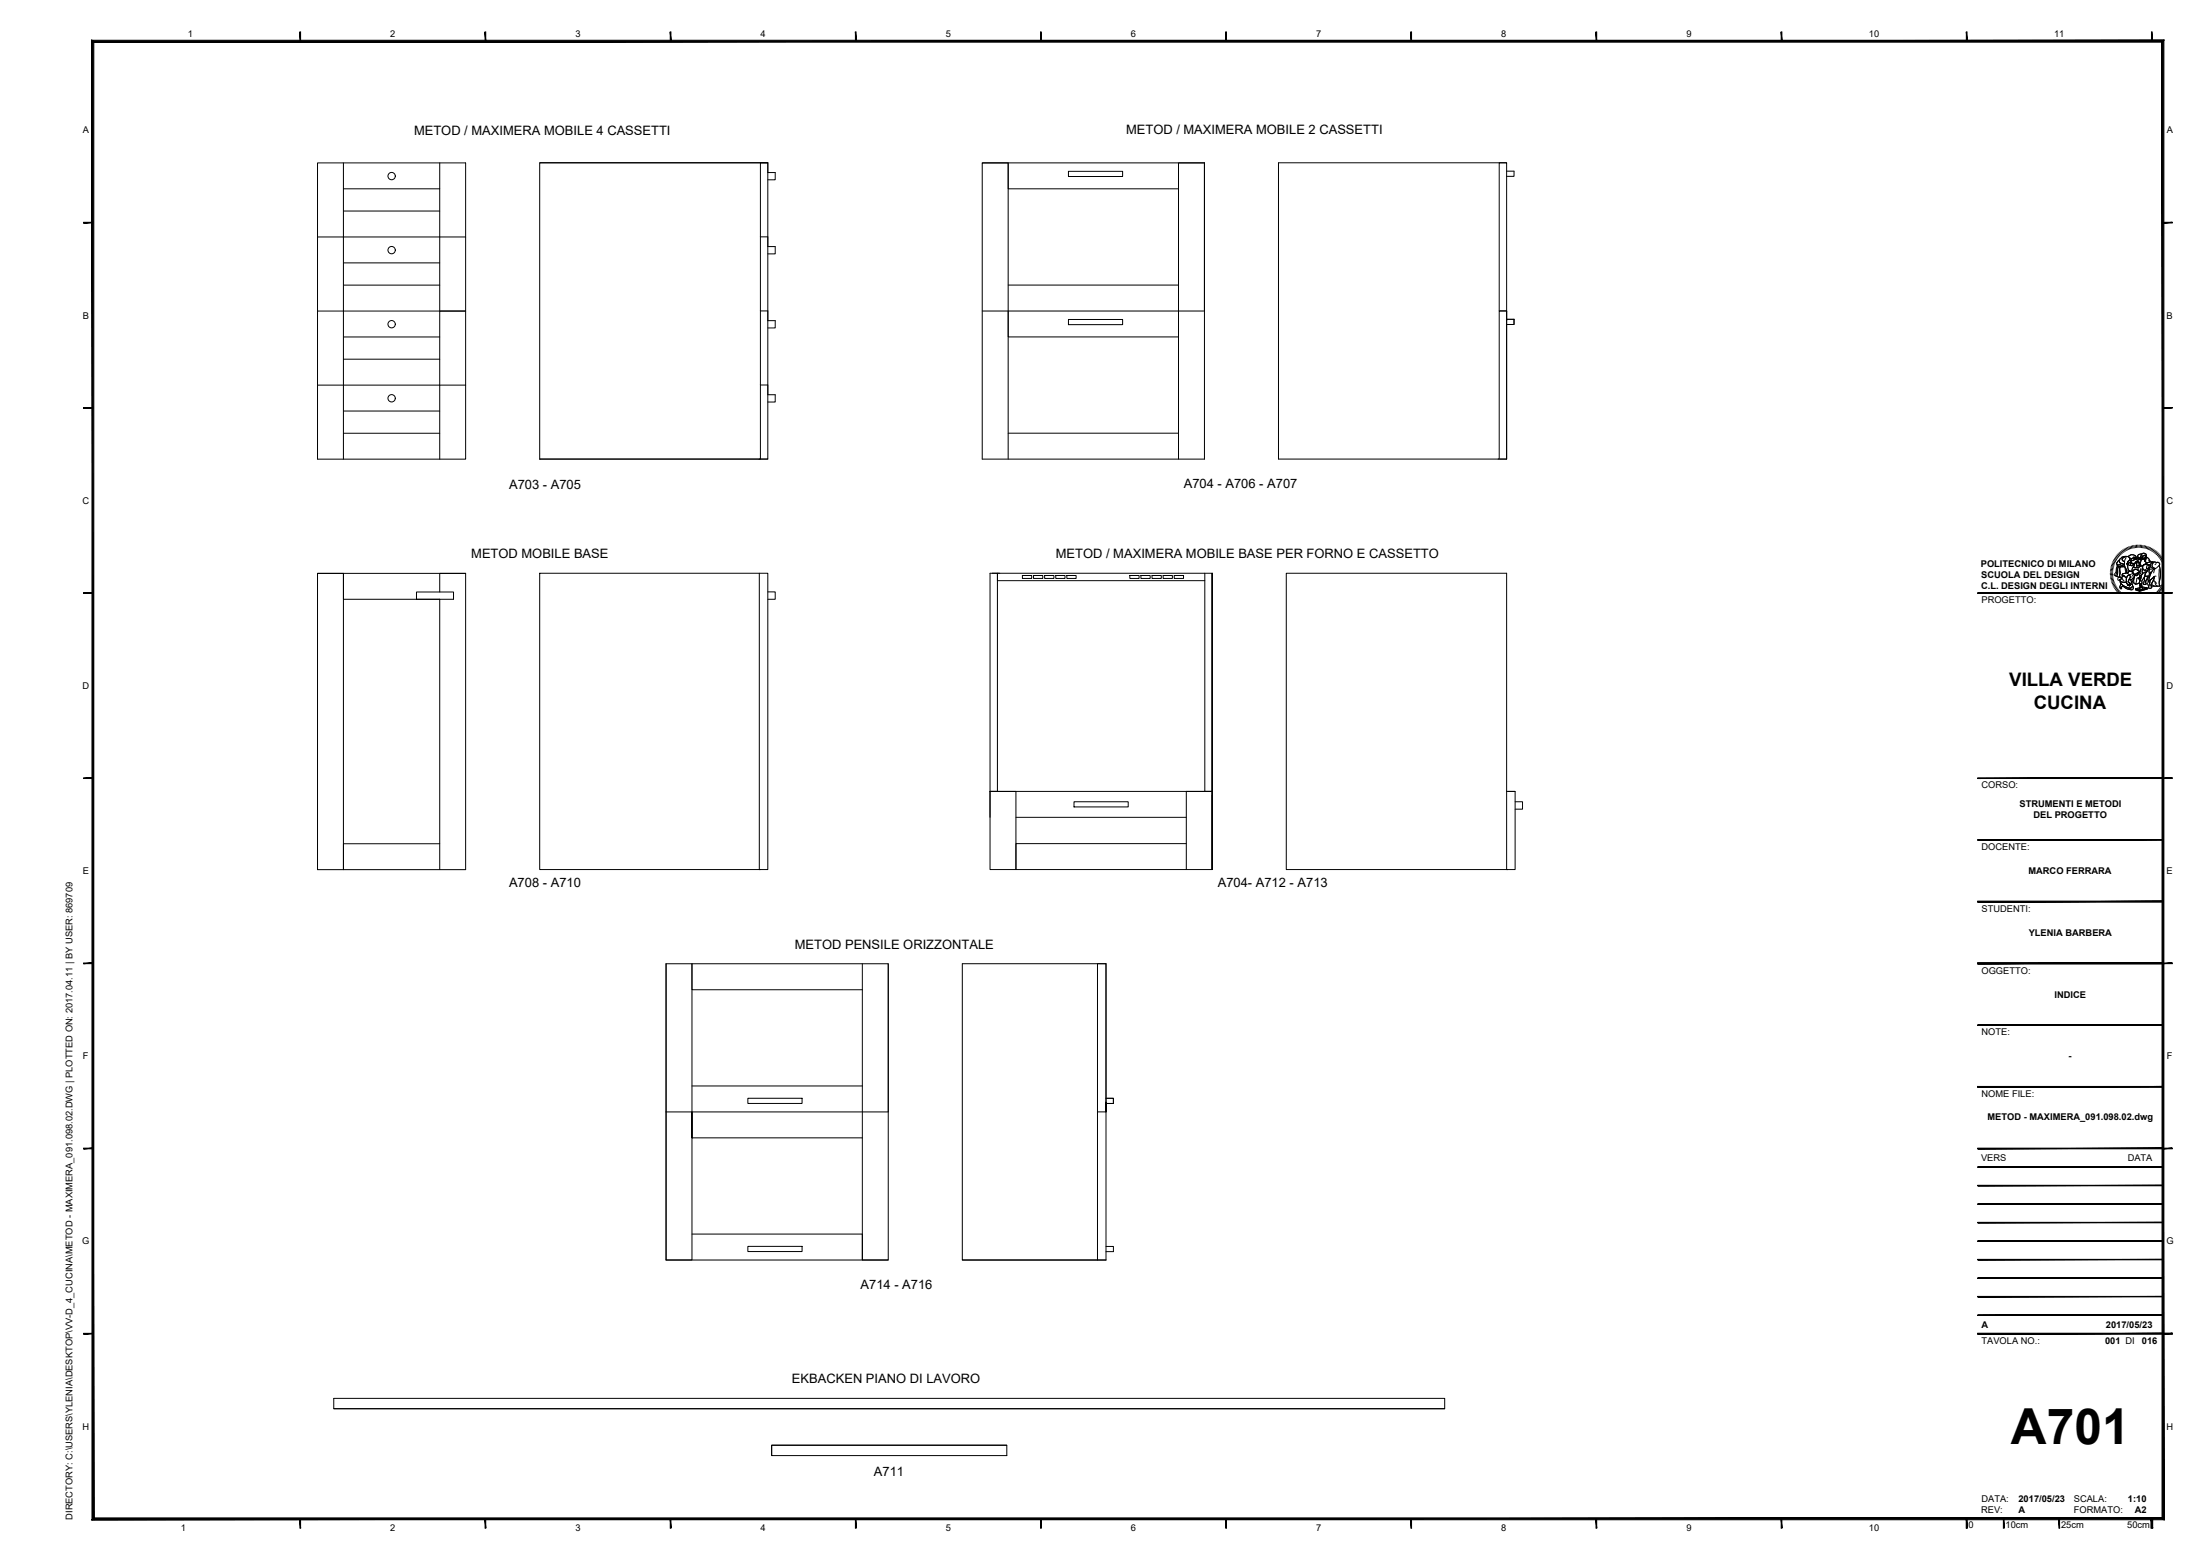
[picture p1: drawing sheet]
<svg xmlns="http://www.w3.org/2000/svg" width="594mm" height="420mm" viewBox="0 0 594 420" stroke-linecap="round" stroke-linejoin="round" font-family="sans-serif">
<!-- layer: A-FURN -->
<g fill="none" stroke="#000" stroke-width=".27">
<path d="M85.7 44h40v80h-40zM92.7 51h26M92.7 57h26M92.7 44v80M118.7 44v40M145.7 44h61.6v80h-61.6M207.3 44h-2v80h-.3M207.3 44v2.6h2v1.9h-2M207.3 44h-61.6v80M265.2 44h60v80M272.2 44v7h46M288.5 46.3h14.6v1.4h-14.6z"/>
<path d="M325.2 44h-7v80M406.8 46.2h2v1.4h-2M406.8 44h-61.6v80h61.6v-40M85.7 64h40M92.7 71h26M92.7 77h26M205.3 64h2v2.6h2v2h-2M272.2 77h46M85.7 84h40h-7v40M92.7 91h26M92.7 97h26M205.3 84h2v2.6h2v2h-2"/>
<path d="M265.2 84h60M272.2 84v7h46M288.5 86.3h14.6v1.4h-14.6zM404.8 84v-40h2v40M405 84h1.8v2.6M406.8 84h-2v40h-.3M406.8 86.2h2v1.4h-2M406.8 84v40h-1.8M85.7 104h40M92.7 111h26M92.7 117h26M205.3 104h2v2.6h2v2h-2"/>
<path d="M272.2 117h46M145.7 124h61.6M272.2 124v-80h-7v80h60M85.7 154.8h40v80h-40zM85.7 154.8h7v80v-7h26M92.7 154.8v7h26v73M112.5 159.9h10v1.9h-10zM125.7 154.8h-7v5.1M145.7 154.8h61.6v80h-61.6zM205 154.8v80h.3M207.3 159.8h2v2h-2M267.3 154.8h60v80v-80v80h-60z"/>
<path d="M267.9 154.8h2M276.1 155.4h2.5v.8h-2.5zM279.1 155.4h2.5v.8h-2.5zM282.1 155.4h2.5v.8h-2.5zM285.1 155.4h2.5v.8h-2.5zM288.1 155.4h2.5v.8h-2.5zM305.1 155.4h2.5v.8h-2.5zM308.1 155.4h2.5v.8h-2.5zM311.1 155.4h2.5v.8h-2.5zM314.1 155.4h2.5v.8h-2.5zM317.1 155.4h2.5v.8h-2.5zM325.3 156.8h-56v-2v58.9h-2"/>
<path d="M325.3 154.8v58.9h2h-60M327.3 154.8v80M267.3 213.7h7v21.1v-7h46M267.3 213.7v7M290 216.5h14.7v1.4h-14.7zM320.3 213.7v21.1M406.8 213.7h2.3v21.1h-61.8v-80h59.5v80h.3M407.1 213.7h2M409.1 216.5h2v2h-2M274.3 220.7h46M179.9 260.2v80h60M179.9 260.3v79.9h7v-40v7h46"/>
<path d="M179.9 260.2h60v40h-60M232.9 267.3h-46v-7.1v40M239.9 260.2v80h-7v-79.9M259.9 260.2h38.8v80h-38.8zM296.7 260.2h-.3v80M296.9 260.2h1.8v40v-2.6M186.9 293.2h46M201.9 296.6h14.7v1.4h-14.7zM298.7 296.6h2v1.4h-2M296.4 300.2h2.3M186.9 333.2h46v7M201.9 336.6h14.7v1.4h-14.7z"/>
<path d="M298.7 336.6h2v1.4h-2M259.9 340.2h38.8M90.1 380.4h300v-2.8h-300v2.8h300M208.4 390.2h63.5v2.8h-63.5zM271.9 390.2h-63.5v2.8"/>
<circle cx="105.8" cy="47.5" r=".99"/>
<circle cx="105.8" cy="67.5" r=".99"/>
<circle cx="105.8" cy="87.5" r=".99"/>
<circle cx="105.8" cy="107.5" r=".99"/>
</g>
<!-- layer: G-ANNO-LOGO -->
<g fill="none" stroke="#000" stroke-width=".27">
<path d="M569.8 154.8h.7M569.8 154.4l.7 .1M569.9 154.1h.7M569.9 153.7l.7 .1M570 153.4l.6 .1M570 153l.7 .2M570.1 152.7l.7 .2M570.2 152.4l.7 .2M570.4 152l.6 .3M570.5 151.7l.6 .3M570.5 155.1l-.7 .1M570.5 155.5h-.6"/>
<path d="M570.6 155.8l-.7 .1M570.6 156.1l-.6 .1M570.7 151.4l.6 .3M570.7 156.4l-.7 .2M570.8 156.7l-.7 .2M570.8 151l.6 .4M570.9 157l-.7 .3M571 157.3l-.6 .3M571 150.7l.6 .4M571.1 157.7l-.6 .2M571.2 150.4l.6 .4M571.3 157.9l-.7 .3"/>
<path d="M571.4 158.2l-.6 .4M571.4 150.1l.6 .5M571.6 158.5l-.6 .4M571.7 149.9l.5 .4M571.7 152.5h.7a.84 .84 0 0 0 1.3-.1l.1 .6h-1a.78 .78 0 0 1-1.1-.5zM571.8 152.4v.5M571.8 158.8l-.6 .4M571.9 149.6l.5 .5M571.9 152.9l-.3 .6-.1 1.4-.3 .6 .4 .1M571.9 159l-.5 .5M572 151.5l.3-.3v.3a.83 .83 0 0 0 1 .8l.3 .1-.5 .3-1-.1a.51 .51 0 0 1-.5-.5 .51 .51 0 0 1 .3-.5zM572.1 149.4l.5 .4"/>
<path d="M572.1 159.3l-.5 .4M572.2 153l-.3 .4-.1 1.4-.2 .8 .7 .2M572.2 153h.4l-.2 .5 .1 1.2-.1 1-.2 .1a.44 .44 0 0 1-.5-.1 .44 .44 0 0 1 .1-.6v-1.4zM572.3 151.2l-.5 .5a.44 .44 0 0 0-.2 .6 .44 .44 0 0 0 .5 .3l.6-.1a.59 .59 0 0 0 .9-.1l-.4-.1a.75 .75 0 0 1-.9-.8l.1-.5 .6-.5 .8-.3a.82 .82 0 0 1 1 .2 .82 .82 0 0 1 0 1.1 .91 .91 0 0 0-.2 1.4 1.01 1.01 0 0 0 .7 1.3l-.5 .2M572.4 159.5l-.5 .5M572.4 149.1l.5 .5M572.4 156.6a1.22 1.22 0 0 0 1.8 .5M572.5 150.9l.6-.5 1.3-.1a.99 .99 0 0 0-1.3 1l.6 .3v.8l-.6-.2a.67 .67 0 0 1-.8-.7zM572.5 156.9l.6 .3 1.1-.1 .4 .7-.1 .3 .3-.2 .2 .3-.1-.5 .3 .4-.1-.4 .4 .1-.8-.7 .3-.7 .4 .1 .3 1a.88 .88 0 0 1-.2 1.2 .88 .88 0 0 1-1.2-.1l-1.6-1zM572.5 156.9l.1 .6 .8 .6 1.9 .9M572.6 159.8l-.5 .5M572.6 153h1.2l.5 1.2v.4l-.4 .2a.61 .61 0 0 0-.8 .7l.2 .1-.4 .4a.56 .56 0 0 1-.5-.8v-1.7z"/>
<path d="M572.6 153l-.2 .7v2.1M572.7 148.9l.4 .5M572.7 157.6l1.6 1a1.02 1.02 0 0 0 1.6-.4 .66 .66 0 0 1 0 .9 .66 .66 0 0 1-.9 .1l-1.3-.6a.44 .44 0 0 0-.5-.3 .44 .44 0 0 0-.4 .4v.3h-.2a.85 .85 0 0 1 0-1.2zM572.7 157.6l-.1 .2a.83 .83 0 0 0 0 1.2l.4-.2-.2-.1a.5 .5 0 0 1 .4-.4 .5 .5 0 0 1 .5 .3l.9 .5a1.25 1.25 0 0 0 1.4-.1l-.1-.8M572.9 156a.5 .5 0 0 0-.8-.1 .5 .5 0 0 0 .1 .8 .61 .61 0 0 1 .5-.4 .61 .61 0 0 1 .6 .4l.3 .2M573 148.7l.4 .5M573.1 155.7l.4-.3 .2 .2a.72 .72 0 0 1 .5 1v.5a1.19 1.19 0 0 1-1.8-.5l.6-.3-.1-.3zM573.1 155l1.2-.4 .3 .2 .2-.5 .5-.1 .6 .3 .3 .4a.84 .84 0 0 1-.2 1.3h-.1a.64 .64 0 0 1-.9 .2l.1-.2a.47 .47 0 0 0 0-.8 .47 .47 0 0 0-.7 .3l-.2 .4-.7-.7a.29 .29 0 0 1-.4 .1 .29 .29 0 0 1 0-.5zM573.2 148.5l.4 .5M573.3 150.6l.9-.3a.75 .75 0 0 1 .9 .5 .75 .75 0 0 1-.5 .9l-.3 .5 .2 .4a1.4 1.4 0 0 0 .6 1.5l.2 .2h-.5l-.1 .4a.31 .31 0 0 1-.4-.1 .31 .31 0 0 1 0-.4l-.6-1.4v-1.2a.57 .57 0 0 1-.6-.4 .57 .57 0 0 1 .2-.6zM573.4 155.3l.8 .8M573.5 155.4l-.5 .5v.4"/>
<path d="M573.5 148.3l.4 .5M573.7 153l-1.9-.1-.4 1.6-.5 .7 .2 .3M573.9 148.1l.3 .6M573.9 153.3l.2 1.4M574.1 150.6l-.3 .7-.1 1.2 .6 1.6a.31 .31 0 0 0-.1 .5 .31 .31 0 0 0 .5-.1l.1-.1M574.2 147.9l.3 .6M574.3 154.6l-.4 .2a.6 .6 0 0 0-.8 .7l.2 .1M574.4 150.3a.87 .87 0 0 0-1 .2 .87 .87 0 0 0-.1 .9l.4 .2M574.5 147.8l.3 .6M574.6 155.4a.47 .47 0 0 1 .7 .1 .47 .47 0 0 1-.2 .7l-.4 .9 .8 .7-.4-.1 .1 .4-.3-.4 .1 .5-.2-.3-.3 .2 .1-.3-.4-.5v-1.2zM574.6 155.4a.47 .47 0 0 1 .7 .1 .47 .47 0 0 1-.2 .7l-.4 .9 .8 .7-.4-.1 .1 .4-.3-.4 .1 .5-.2-.3-.3 .2 .1-.3-.4-.5v-1.1zM574.6 151.6l.4-.3 .6-.1-.1 .6-1.2 .5z"/>
<path d="M574.6 152.1l.8-.3 .3 .3-.4 .2 .2 .4a.61 .61 0 0 1-.9-.6zM574.7 152.1a.58 .58 0 0 0 .8 .6M574.8 150.3l.7-.5 1 .2a.3 .3 0 0 1 .3 .3 .3 .3 0 0 1-.4 .3l-.2-.2-.5 .4-.6-.1M574.8 147.6l.3 .7M574.9 150.1l.5-.3h.6l.7 .4a.23 .23 0 0 1 .1 .2 .23 .23 0 0 1-.2 .2l-.4-.2-.7 .5-.8-.5zM575.1 150.6l.6 .2 .6-.4 .3 .2-.2 .6-.4 .2-.5-.2-.5 .1zM575.2 147.5l.2 .7M575.3 154.2l.6 .3 .4 .6a.77 .77 0 0 1-.3 1.1M575.4 152.1l.8 .1-.2 .1a.37 .37 0 0 1-.3 .5 .37 .37 0 0 1-.4-.4zM575.4 156.5l.3 1a.79 .79 0 0 1 0 1 .79 .79 0 0 1-.8 .3M575.4 151.8l.3 .3M575.5 155.1l-.8 .2"/>
<path d="M575.5 151.6v.2l-1.1 .5M575.5 147.4l.2 .7M575.6 151.2l-.4 .5M575.7 154.8l.7 .5M575.8 152.1a.34 .34 0 0 0-.5 .3 .34 .34 0 0 0 .5 .4 .34 .34 0 0 0 .2-.5l.2-.1h-.6M575.8 155.2a.7 .7 0 0 1 .2 1 .7 .7 0 0 1-1 .2M575.9 154.4l.1-.4a.94 .94 0 0 1 1.3 0l.3 .3a.25 .25 0 0 1 .1 .3 .25 .25 0 0 1-.4 .1l-1 .4 .6 .4 .4-.3 .4-.8-.2-.4-1.1-.2-.5 .7-.2-.1 .2-1.1 .3-.3 .2 .3h1.1l.5-.4v-.3l.6 .1v.5a.61 .61 0 0 1-.2 1l.2 .7-.3 .5-.4 .1-.2 .6h-.4l.3 .2h.3l-.1 .4 .2-.3-.3 1.1a.98 .98 0 0 1-1.5-.1l-.4-.4 .4-.5 .2-1.1M575.9 154.2l.6-.5 .6 .1 .5 .4a.32 .32 0 0 1 .1 .4 .32 .32 0 0 1-.5 .1l-.3 .2a.5 .5 0 0 1-.5 .3 .5 .5 0 0 1-.4-.5zM575.9 147.3l.1 .7M575.9 157.1l.8 .6M576.1 151.1v.1M576.2 150.8l.1 .1"/>
<path d="M576.2 156.4v1M576.2 153a1.29 1.29 0 0 0-.5 1.4M576.2 147.3l.1 .6M576.2 150.8v.1M576.3 155.1l1.2-.4-.2 .5-.4 .2-.5-.1zM576.3 155.9l-.3 .9-.4 .5M576.4 155.2v.1M576.6 151l.7-.2a.28 .28 0 0 1 .2 .4 .28 .28 0 0 1-.4 0zM576.6 147.2l.1 .7M576.6 150.6l-.2 .6-.4 .2-.5-.2-.5 .1M576.7 159l2-.5 1.1 .3-2 .5zM576.7 159l1.1 .3v.3l-1.1-.3z"/>
<path d="M576.7 151.7h.8l.5 1a.22 .22 0 0 1-.1 .3 .22 .22 0 0 1-.3-.1 .22 .22 0 0 1 .1-.3l-.1-.7a.44 .44 0 0 0-.7-.1 .44 .44 0 0 0 0 .6l.2 .5a.41 .41 0 0 1-.5 .4 .41 .41 0 0 1-.4-.5zM576.9 151.8h.7l.1 .6a.63 .63 0 0 1 0 .6 .63 .63 0 0 1-.7 .2zM576.9 147.2l.1 .7M577 150.8v-.3a.53 .53 0 0 1 .8 .5l-.2 .1M577 156.2l-.3 1.5 1-.2M577 155.3h.1M577 150.6v-.1a.52 .52 0 0 1 .8 .5l-.2 .1-.2-.3h-.4zM577.1 154.9l.1 .1M577.1 155.2h.1M577.1 155h.1M577.2 152h.1M577.3 151.9l-.2 .2"/>
<path d="M577.3 147.2v.7M577.3 150.9a.44 .44 0 0 0-.7 .1h.2a.38 .38 0 0 0 .4 .3 .38 .38 0 0 0 .4-.3l-.2-.2v.2M577.4 153.3v.7M577.4 156l.3 .1 .1-.5a.23 .23 0 0 1 .2-.3 .23 .23 0 0 1 .2 .3l-.4 1.1 .1-.4h-.3zM577.5 154.7l-.2 .5a.52 .52 0 0 1-.9-.1M577.5 151.8l.2 .3-.1 .1M577.6 152v-.1a.43 .43 0 0 0-.7-.2 .43 .43 0 0 0 0 .7 .5 .5 0 0 1 0 .9 .5 .5 0 0 1-.7-.4l.4-1 .7-.3 .5 .5 .2 .8-.3 .1-.1-.3M577.6 147.2v.7M577.7 152.3l-.2 .1M577.7 152.1a.42 .42 0 0 1-.1 .6 .42 .42 0 0 1-.6-.1M577.7 153l-.3 .3h-.4M577.8 159.3l2-.5v.2l-2 .7z"/>
<path d="M577.8 159.3v.3M577.8 151l.1-.1a.98 .98 0 0 1 0 1.2M577.9 155.5h.1M577.9 156.1l-.1 .5 .2-.2M577.9 150.6l.1 .4M578 152.6l-.1-.5a.86 .86 0 0 0 0-1.2l-.5-.4a.45 .45 0 0 1-.1-.6 .45 .45 0 0 1 .5-.2 .27 .27 0 0 1 .5-.1 .27 .27 0 0 1-.1 .4v1.2l.2-.1v-.5a.42 .42 0 0 0 .3 .4 .42 .42 0 0 0 .5-.2l-.1 .8 .2-.2 .4 .6-1.1 .7M578 147.2l-.1 .7M578 155.9l-.1 .2-.1-.2M578 153.6l-.1 1.3M578 152.8l.5 .2M578.1 157.6l.2-.1 .1 1.1-.2-.6-.4 .7zM578.2 154.7l-.4 .3v.5"/>
<path d="M578.3 155.4l-.4 .1-.2 .6h-.4l.3 .2h.2M578.3 153.6l-.4 .9M578.3 147.2v.7M578.4 149.6l-.5 .1a.61 .61 0 0 0-.7 .7M578.4 149.5l.6-.1 .4 .2 .2 .3v.8l-.4 .9v-.8l.2-.4-.2-.5-.2 .2a.79 .79 0 0 0-.6 1l-.2 .1-.1-.9zM578.4 150.6l.3 .4 .5-.2M578.4 149.5l.7-.1 .5 .4v.9l-.4 .9 .2-1.3a.3 .3 0 0 0-.1-.4 .3 .3 0 0 0-.4 .2l-.3 .1-.2 .9-.2 .1-.1-.9zM578.6 152.8l.1-.1a1.52 1.52 0 0 1 2 .1l-.4 .9a.87 .87 0 0 1-.8 .5 .87 .87 0 0 1-.8-.5zM578.6 150.1l.6-.2 .2 .5-.2 .4a.4 .4 0 0 1-.5 .2 .4 .4 0 0 1-.3-.4zM578.6 150.4h.2M578.6 154.7l.9-.1-.7 1.6a1.53 1.53 0 0 0-.5 1.5l-.2-.1-.2 .6-.2-.9zM578.6 154.7l-.9 2.6 .2 .9-.1 .9 .4-1.1 .3 .9-.2-1.4-.4 .7"/>
<path d="M578.7 147.3l-.1 .6M578.7 150.8l.1 .1M578.7 153.7v.1a.64 .64 0 0 0-.1 .9l1-.1 .4-.6M578.7 150.4v.1M578.8 150.7v.1M579.1 147.3l-.2 .7M579.1 150.6h.2M579.1 155.7l.8-.1-.5 1.3 .2 .7-.2 .2-.6-.1zM579.1 150.6h.1M579.3 151.4l.4 .6M579.4 153.8v.1M579.4 147.4l-.2 .7"/>
<path d="M579.4 152.3a2.35 2.35 0 0 1 1.9-.5l-.7 .9zM579.5 154.6l-.7 1.6a1.32 1.32 0 0 0-.4 1.4l-.1 .1M579.5 153.8l-.3 .1M579.6 150.4a1.26 1.26 0 0 1 .9 1.1l.3 .2-.6 .1a.55 .55 0 0 1-.7 0 .55 .55 0 0 1-.1-.7zM579.6 150.4l.5 .4 .4 .6M579.6 154.1h-.1M579.7 147.5l-.1 .6M579.8 158.8v.2l-2 .7-1.1-.4v-.3l1.1 .3 2-.5a6.1 6.1 0 0 0-3.1 .2M579.9 155.6l-.5 1.5a.43 .43 0 0 1-.2 .7l-.4-.1 .3-2M580.1 147.6l-.2 .7M580.1 153.7h.3l-.1 .8a.65 .65 0 0 1-.4 1.1l-.8 .1 .3-1.1zM580.2 153.5l-.1 .3"/>
<path d="M580.2 152.5l.3 .1 .2 .3M580.2 151.3l.5 .4M580.3 155.6l-1.2 .1M580.3 156.9l-.1 .3 .3 .1M580.4 147.7l-.2 .7M580.4 153.7v1.3l-.3 .9a1.85 1.85 0 0 0-.1 2l.2 .3M580.6 156.7l1.1-1-.5 1.6a1.28 1.28 0 0 0-.2 1.4l-.1 .1a.45 .45 0 0 1-.7 0 .45 .45 0 0 1 .1-.7zM580.6 152.7a1.01 1.01 0 0 1 1.4-.9l.3 .1a.55 .55 0 0 1 .8 .2 .55 .55 0 0 1-.2 .8l-.3 .2a1.09 1.09 0 0 1-1.9-.2M580.7 152.9l-.5 .6a.7 .7 0 0 1-.5 .7 .7 .7 0 0 1-.8-.3 .76 .76 0 0 1 0-1.3l.5-.2a.33 .33 0 0 1 .4 .2 .33 .33 0 0 1-.2 .5l.1 .1a.24 .24 0 0 0 .1 .4 .24 .24 0 0 0 .3-.3l.2-.3-.1-.5-.6-.2-.7 .2-.4 .4 .1 .3M580.7 154.5v.5M580.7 147.9l-.3 .6M581.1 148l-.4 .6"/>
<path d="M581.1 153.6l-.9 .1M581.2 157.9l.6 .4M581.4 148.2l-.4 .6M581.4 151.7l-1.1 .1-.9 .5M581.6 156.6l.8 .9M581.6 153.6a6.5 6.5 0 0 0-1.4 3.5l1.5-1.4 .5-.1M581.6 151.7l.6 .2a.64 .64 0 0 1 .7 0 .64 .64 0 0 1 .2 .7l.2 1.1a7.9 7.9 0 0 1-.3 3.7l.3 .8h-2.4l.8-2.5-1.5 1.4a5.8 5.8 0 0 1 1.5-3.5l.4-.1a.93 .93 0 0 1-1-.7 .93 .93 0 0 1 .5-1.1zM581.6 151.8a.91 .91 0 0 0-.5 1 .91 .91 0 0 0 1 .7M581.7 148.4l-.4 .6M581.7 155.7l-.5 1.6a1.22 1.22 0 0 0-.2 1.4l-.1 .1a.46 .46 0 0 1-.7 0 .46 .46 0 0 1 .1-.7l.3-1.4M581.8 153.6l-.2 1.1M581.9 157.1l.3 .8 .4 .4"/>
<path d="M582 148.6l-.4 .6M582.2 152.2l-.3 .3M582.3 148.8l-.5 .6M582.3 159.9l.5 .5M582.5 149l-.4 .6M582.5 159.7l.5 .5M582.7 159.4l.6 .5M582.8 149.3l-.5 .5M582.9 159.2l.6 .4M583 153.8l.1 3.3M583 149.5l-.4 .5M583.1 152.7a9.8 9.8 0 0 1 0 5l.2 .5h-2.4"/>
<path d="M583.1 158.9l.6 .4M583.3 149.8l-.5 .5M583.3 158.7l.6 .3M583.5 150.1l-.5 .4M583.5 158.4l.6 .3M583.7 158.1l.6 .3M583.7 150.4l-.5 .4M583.8 157.8l.6 .3M583.9 150.7l-.5 .3M583.9 157.5l.7 .3M584.1 157.2l.6 .2M584.1 151l-.6 .3"/>
<path d="M584.2 156.9l.6 .2M584.3 156.6l.6 .2M584.3 151.3l-.6 .3M584.3 156.3l.7 .1M584.4 155.9l.7 .2M584.4 155.6l.7 .1M584.5 151.6l-.7 .3M584.5 155.3h.6M584.5 155l.7 .1M584.6 151.9l-.6 .3M584.7 152.3l-.6 .2M584.8 152.6l-.6 .2"/>
<path d="M584.9 152.9l-.6 .2M585 153.3l-.7 .1M585.1 153.6l-.7 .1M585.1 154l-.7 .1M585.1 154.4h-.6M585.2 154.7h-.7M572.8 160l-.4 .5M573.1 160.2l-.5 .5M573.3 160.4l-.4 .6M573.6 160.6l-.4 .6M573.9 160.8l-.4 .6M574.1 160.9l-.3 .6"/>
<path d="M574.4 161.1l-.3 .6M574.7 161.2l-.3 .7M575 161.4l-.2 .6M575.3 161.5l-.2 .6M575.6 161.6l-.1 .6M576 161.6l-.2 .7M576.3 161.7l-.1 .7M576.6 161.7l-.1 .7M576.9 161.8v.7M577.3 161.8l-.1 .7M577.6 161.8v.7M577.9 161.8v.7"/>
<path d="M578.2 161.8l.1 .6M578.5 161.7l.2 .7M578.9 161.7l.1 .6M579.2 161.6l.1 .7M579.5 161.5l.2 .7M579.8 161.4l.2 .7M580.1 161.3l.3 .6M580.4 161.2l.3 .6M580.7 161l.3 .6M581 160.9l.3 .6M581.3 160.7l.3 .6M581.5 160.5l.4 .6"/>
<path d="M581.8 160.3l.4 .6M582 160.1l.5 .5"/>
</g>
<!-- layer: G-ANNO-TTLB -->
<g fill="#fff" stroke="#fff" stroke-width=".27">
<path d="M559.1 160.1l30.7 4.3-5.7-4.3zM559.1 160.1l30.7 4.3h-30.7z"/>
<path d="M584.1 145.6h5.7l-5.7 14.5zM589.8 145.6l-5.7 14.5 5.7 4.3z"/>
</g>
<path d="M559.1 160.1h25v-14.5h5.7v18.8h-30.7z" fill="none" stroke="#fff" stroke-width=".27"/>
<g fill="#000" stroke="#000" stroke-width=".27">
<path d="M24.8 10.9l.5 399v-398.5zM24.8 10.9l.5 399-.5 .5zM25.3 409.9l-.5 .5 559-.5zM24.8 410.4l559-.5 .5 .5zM583.8 11.4v398.5l.5 .5zM584.3 10.9v399.5l-.5-399zM25.3 11.4h558.5l.5-.5zM24.8 10.9h559.5l-559 .5z"/>
<path d="M81 8.6l.2 2.5v-2.5zM81 8.6l.2 2.5h-.2z"/>
<path d="M131 8.6l.2 2.5v-2.5zM131 8.6l.2 2.5h-.2z"/>
<path d="M181 8.6l.2 2.5v-2.5zM181 8.6l.2 2.5h-.2z"/>
<path d="M231 8.6l.2 2.5v-2.5zM231 8.6l.2 2.5h-.2z"/>
<path d="M281 8.6l.2 2.5v-2.5zM281 8.6l.2 2.5h-.2z"/>
<path d="M331 8.6l.2 2.5v-2.5zM331 8.6l.2 2.5h-.2z"/>
<path d="M381 8.6l.2 2.5v-2.5zM381 8.6l.2 2.5h-.2z"/>
<path d="M431 8.6l.2 2.5v-2.5zM431 8.6l.2 2.5h-.2z"/>
<path d="M481 8.6l.2 2.5v-2.5zM481 8.6l.2 2.5h-.2z"/>
<path d="M531 8.6l.2 2.5v-2.5zM531 8.6l.2 2.5h-.2z"/>
<path d="M581 8.6l.2 2.5v-2.5zM581 8.6l.2 2.5h-.2z"/>
<path d="M22.6 60.2h2.5v-.2zM22.6 60h2.5l-2.5 .2z"/>
<path d="M584.1 60v.2l2.5-.2zM584.1 60.2l2.5-.2v.2z"/>
<path d="M22.6 110.2h2.5v-.2zM22.6 110h2.5l-2.5 .2z"/>
<path d="M584.1 110v.2l2.5-.2zM584.1 110.2l2.5-.2v.2z"/>
<path d="M22.6 160.2h2.5v-.2zM22.6 160h2.5l-2.5 .2z"/>
<path d="M534.1 160.2h50v-.2zM534.1 160h50l-50 .2z"/>
<path d="M584.1 160v.2l2.5-.2zM584.1 160.2l2.5-.2v.2z"/>
<path d="M22.6 210.2h2.5v-.2zM22.6 210h2.5l-2.5 .2z"/>
<path d="M534.1 210.2h50v-.2zM534.1 210h50l-50 .2z"/>
<path d="M584.1 210v.2l2.5-.2zM584.1 210.2l2.5-.2v.2z"/>
<path d="M534.1 226.9h50v-.2zM534.1 226.7h50l-50 .2z"/>
<path d="M534.1 243.4v.1l50-.1zM534.1 243.5l50-.1v.1z"/>
<path d="M534.1 243.5h50v-.1zM534.1 243.4h50l-50 .1z"/>
<path d="M22.6 260.2h2.5v-.2zM22.6 260h2.5l-2.5 .2z"/>
<path d="M534.1 260v.2l50-.2zM534.1 260.2l50-.2v.2z"/>
<path d="M534.1 260v.2l50-.2zM534.1 260.2l50-.2v.2z"/>
<path d="M534.1 276.7v.2l50-.2zM534.1 276.9l50-.2v.2z"/>
<path d="M534.1 260v.2l50-.2zM534.1 260.2l50-.2v.2z"/>
<path d="M534.1 260v.2l50-.2zM534.1 260.2l50-.2v.2z"/>
<path d="M584.1 260v.2l2.5-.2zM584.1 260.2l2.5-.2v.2z"/>
<path d="M534.1 293.4v.2l50-.2zM534.1 293.6l50-.2v.2z"/>
<path d="M534.1 293.4v.2l50-.2zM534.1 293.6l50-.2v.2z"/>
<path d="M22.6 310.2h2.5v-.2zM22.6 310h2.5l-2.5 .2z"/>
<path d="M534.1 315.1h50zM534.1 315.2l50-.1z"/>
<path d="M534.1 310v.2l50-.2zM534.1 310.2l50-.2v.2z"/>
<path d="M584.1 310v.2l2.5-.2zM584.1 310.2l2.5-.2v.2z"/>
<path d="M534.1 335.1h50zM534.1 335.2l50-.1z"/>
<path d="M534.1 330.1h50zM534.1 330.2l50-.1z"/>
<path d="M534.1 325.1h50zM534.1 325.2l50-.1z"/>
<path d="M534.1 320.1h50zM534.1 320.2l50-.1z"/>
<path d="M534.1 355.1h50zM534.1 355.2l50-.1z"/>
<path d="M534.1 350.1h50zM534.1 350.2l50-.1z"/>
<path d="M534.1 345.1h50zM534.1 345.2l50-.1z"/>
<path d="M534.1 340.1h50zM534.1 340.2l50-.1z"/>
<path d="M22.6 360.2h2.5v-.2zM22.6 360h2.5l-2.5 .2z"/>
<path d="M534.1 360v.2l50-.2zM534.1 360.2l50-.2v.2z"/>
<path d="M534.1 360v.2l50-.2zM534.1 360.2l50-.2v.2z"/>
<path d="M584.1 360v.2l2.5-.2zM584.1 360.2l2.5-.2v.2z"/>
<path d="M584.1 360.2h2.5v-.2zM584.1 360h2.5l-2.5 .2z"/>
<path d="M584.1 360.2h2.5v-.2zM584.1 360h2.5l-2.5 .2z"/>
<path d="M81 410.1l.2 2.5v-2.5zM81 410.1l.2 2.5h-.2z"/>
<path d="M131 410.1l.2 2.5v-2.5zM131 410.1l.2 2.5h-.2z"/>
<path d="M181 410.1l.2 2.5v-2.5zM181 410.1l.2 2.5h-.2z"/>
<path d="M231 410.1l.2 2.5v-2.5zM231 410.1l.2 2.5h-.2z"/>
<path d="M281 410.1l.2 2.5v-2.5zM281 410.1l.2 2.5h-.2z"/>
<path d="M331 410.1l.2 2.5v-2.5zM331 410.1l.2 2.5h-.2z"/>
<path d="M381 410.1l.2 2.5v-2.5zM381 410.1l.2 2.5h-.2z"/>
<path d="M431 410.1l.2 2.5v-2.5zM431 410.1l.2 2.5h-.2z"/>
<path d="M481 410.1l.2 2.5v-2.5zM481 410.1l.2 2.5h-.2z"/>
<path d="M531 410.1v2.5h.2zM531 410.1h.2v2.5z"/>
<path d="M531 410.1l.2 2.5v-2.5zM531 410.1l.2 2.5h-.2z"/>
<path d="M541 410.1l.2 2.5v-2.5zM541 410.1l.2 2.5h-.2z"/>
<path d="M556 410.1l.2 2.5v-2.5zM556 410.1l.2 2.5h-.2z"/>
<path d="M581 410.1l.2 2.5v-2.5zM581 410.1l.2 2.5h-.2z"/>
<path d="M580.8 410.1l.5 2.5v-2.5zM580.8 410.1l.5 2.5h-.5z"/>
</g>
<text font-size="13.4" x="543" y="389.9">A701</text>
<g font-size="5">
<text x="542.6" y="185.3">VILLA VERDE</text>
<text x="549.2" y="191.3">CUCINA</text>
</g>
<g font-size="3.5">
<text x="111.8" y="36.4">METOD / MAXIMERA MOBILE 4 CASSETTI</text>
<text x="304.1" y="36.2">METOD / MAXIMERA MOBILE 2 CASSETTI</text>
<text x="319.7" y="131.8">A704 - A706 - A707</text>
<text x="137.5" y="132">A703 - A705</text>
<text x="127.3" y="150.7">METOD MOBILE BASE</text>
<text x="285.1" y="150.8">METOD / MAXIMERA MOBILE BASE PER FORNO E CASSETTO</text>
<text x="137.5" y="239.6">A708 - A710</text>
<text x="328.8" y="239.4">A704- A712 - A713</text>
<text x="214.6" y="256.2">METOD PENSILE ORIZZONTALE</text>
<text x="232.4" y="348.1">A714 - A716</text>
<text x="213.9" y="373.3">EKBACKEN PIANO DI LAVORO</text>
<text x="236" y="398.5">A711</text>
</g>
<g font-size="2.5">
<text x="50.7" y="10">1</text>
<text x="105.4" y="10">2</text>
<text x="155.4" y="10">3</text>
<text x="205.4" y="10">4</text>
<text x="255.4" y="10">5</text>
<text x="305.4" y="10">6</text>
<text x="355.4" y="10">7</text>
<text x="405.4" y="10">8</text>
<text x="455.4" y="10">9</text>
<text x="504.7" y="10">10</text>
<text x="554.7" y="10">11</text>
<text x="22.3" y="36">A</text>
<text x="585.1" y="36">A</text>
<text x="22.3" y="86">B</text>
<text x="585.1" y="86">B</text>
<text x="22.3" y="136">C</text>
<text x="585.1" y="136">C</text>
<text x="534.9" y="153">POLITECNICO DI MILANO</text>
<text x="535" y="159.1">C.L. DESIGN DEGLI INTERNI</text>
<text x="535" y="156.1">SCUOLA DEL DESIGN</text>
<text x="535.1" y="162.9">PROGETTO:</text>
<text x="22.3" y="186">D</text>
<text x="585" y="186">D</text>
<text x="535.1" y="212.9">CORSO:</text>
<text x="545.3" y="217.8">STRUMENTI E METODI</text>
<text x="549.1" y="220.9">DEL PROGETTO</text>
<text x="535.1" y="229.6">DOCENTE:</text>
<text x="22.3" y="236">E</text>
<text x="547.7" y="236">MARCO FERRARA</text>
<text x="585.1" y="236">E</text>
<text x="535.1" y="246.2">STUDENTI:</text>
<text x="547.8" y="252.7">YLENIA BARBERA</text>
<text x="535.1" y="262.9">OGGETTO:</text>
<text x="554.8" y="269.4">INDICE</text>
<text x="535.1" y="279.6">NOTE:</text>
<text x="22.4" y="286">F</text>
<text x="558.6" y="286">-</text>
<text x="585.1" y="286">F</text>
<text x="535.1" y="296.2">NOME FILE:</text>
<text x="536.7" y="302.4">METOD - MAXIMERA_091.098.02.dwg</text>
<text x="534.9" y="313.5">VERS</text>
<text x="574.6" y="313.5">DATA</text>
<text x="22.2" y="336">G</text>
<text x="585" y="336">G</text>
<text x="535.1" y="358.5">A</text>
<text x="568.7" y="358.5">2017/05/23</text>
<text x="535.1" y="363">TAVOLA NO.:</text>
<text x="568.4" y="363">001 DI</text>
<text x="578.4" y="363">016</text>
<text x="22.3" y="386">H</text>
<text x="585.1" y="386">H</text>
<text x="535.1" y="405.6">DATA:</text>
<text x="545.1" y="405.5">2017/05/23</text>
<text x="560" y="405.5">SCALA:</text>
<text x="574.6" y="405.5">1:10</text>
<text x="19.6" y="410.4" transform="rotate(-90 19.6 410.4)">DIRECTORY: C:\USERS\YLENIA\DESKTOP\VV-D_4_CUCINA\METOD - MAXIMERA_091.098.02.DWG | PLOTTED ON: 2017.04.11 | BY USER: 869709</text>
<text x="48.9" y="413.5">1</text>
<text x="105.4" y="413.5">2</text>
<text x="155.4" y="413.5">3</text>
<text x="205.4" y="413.5">4</text>
<text x="255.4" y="413.5">5</text>
<text x="305.4" y="413.5">6</text>
<text x="355.4" y="413.5">7</text>
<text x="405.4" y="413.5">8</text>
<text x="455.4" y="413.5">9</text>
<text x="504.7" y="413.5">10</text>
<text x="531.6" y="412.6">0</text>
<text x="535" y="408.5">REV:</text>
<text x="541.6" y="412.6">10cm</text>
<text x="545.1" y="408.5">A</text>
<text x="556.6" y="412.6">25cm</text>
<text x="560" y="408.5">FORMATO:</text>
<text x="574.4" y="412.6">50cm</text>
<text x="576.4" y="408.5">A2</text>
</g>
</svg>
